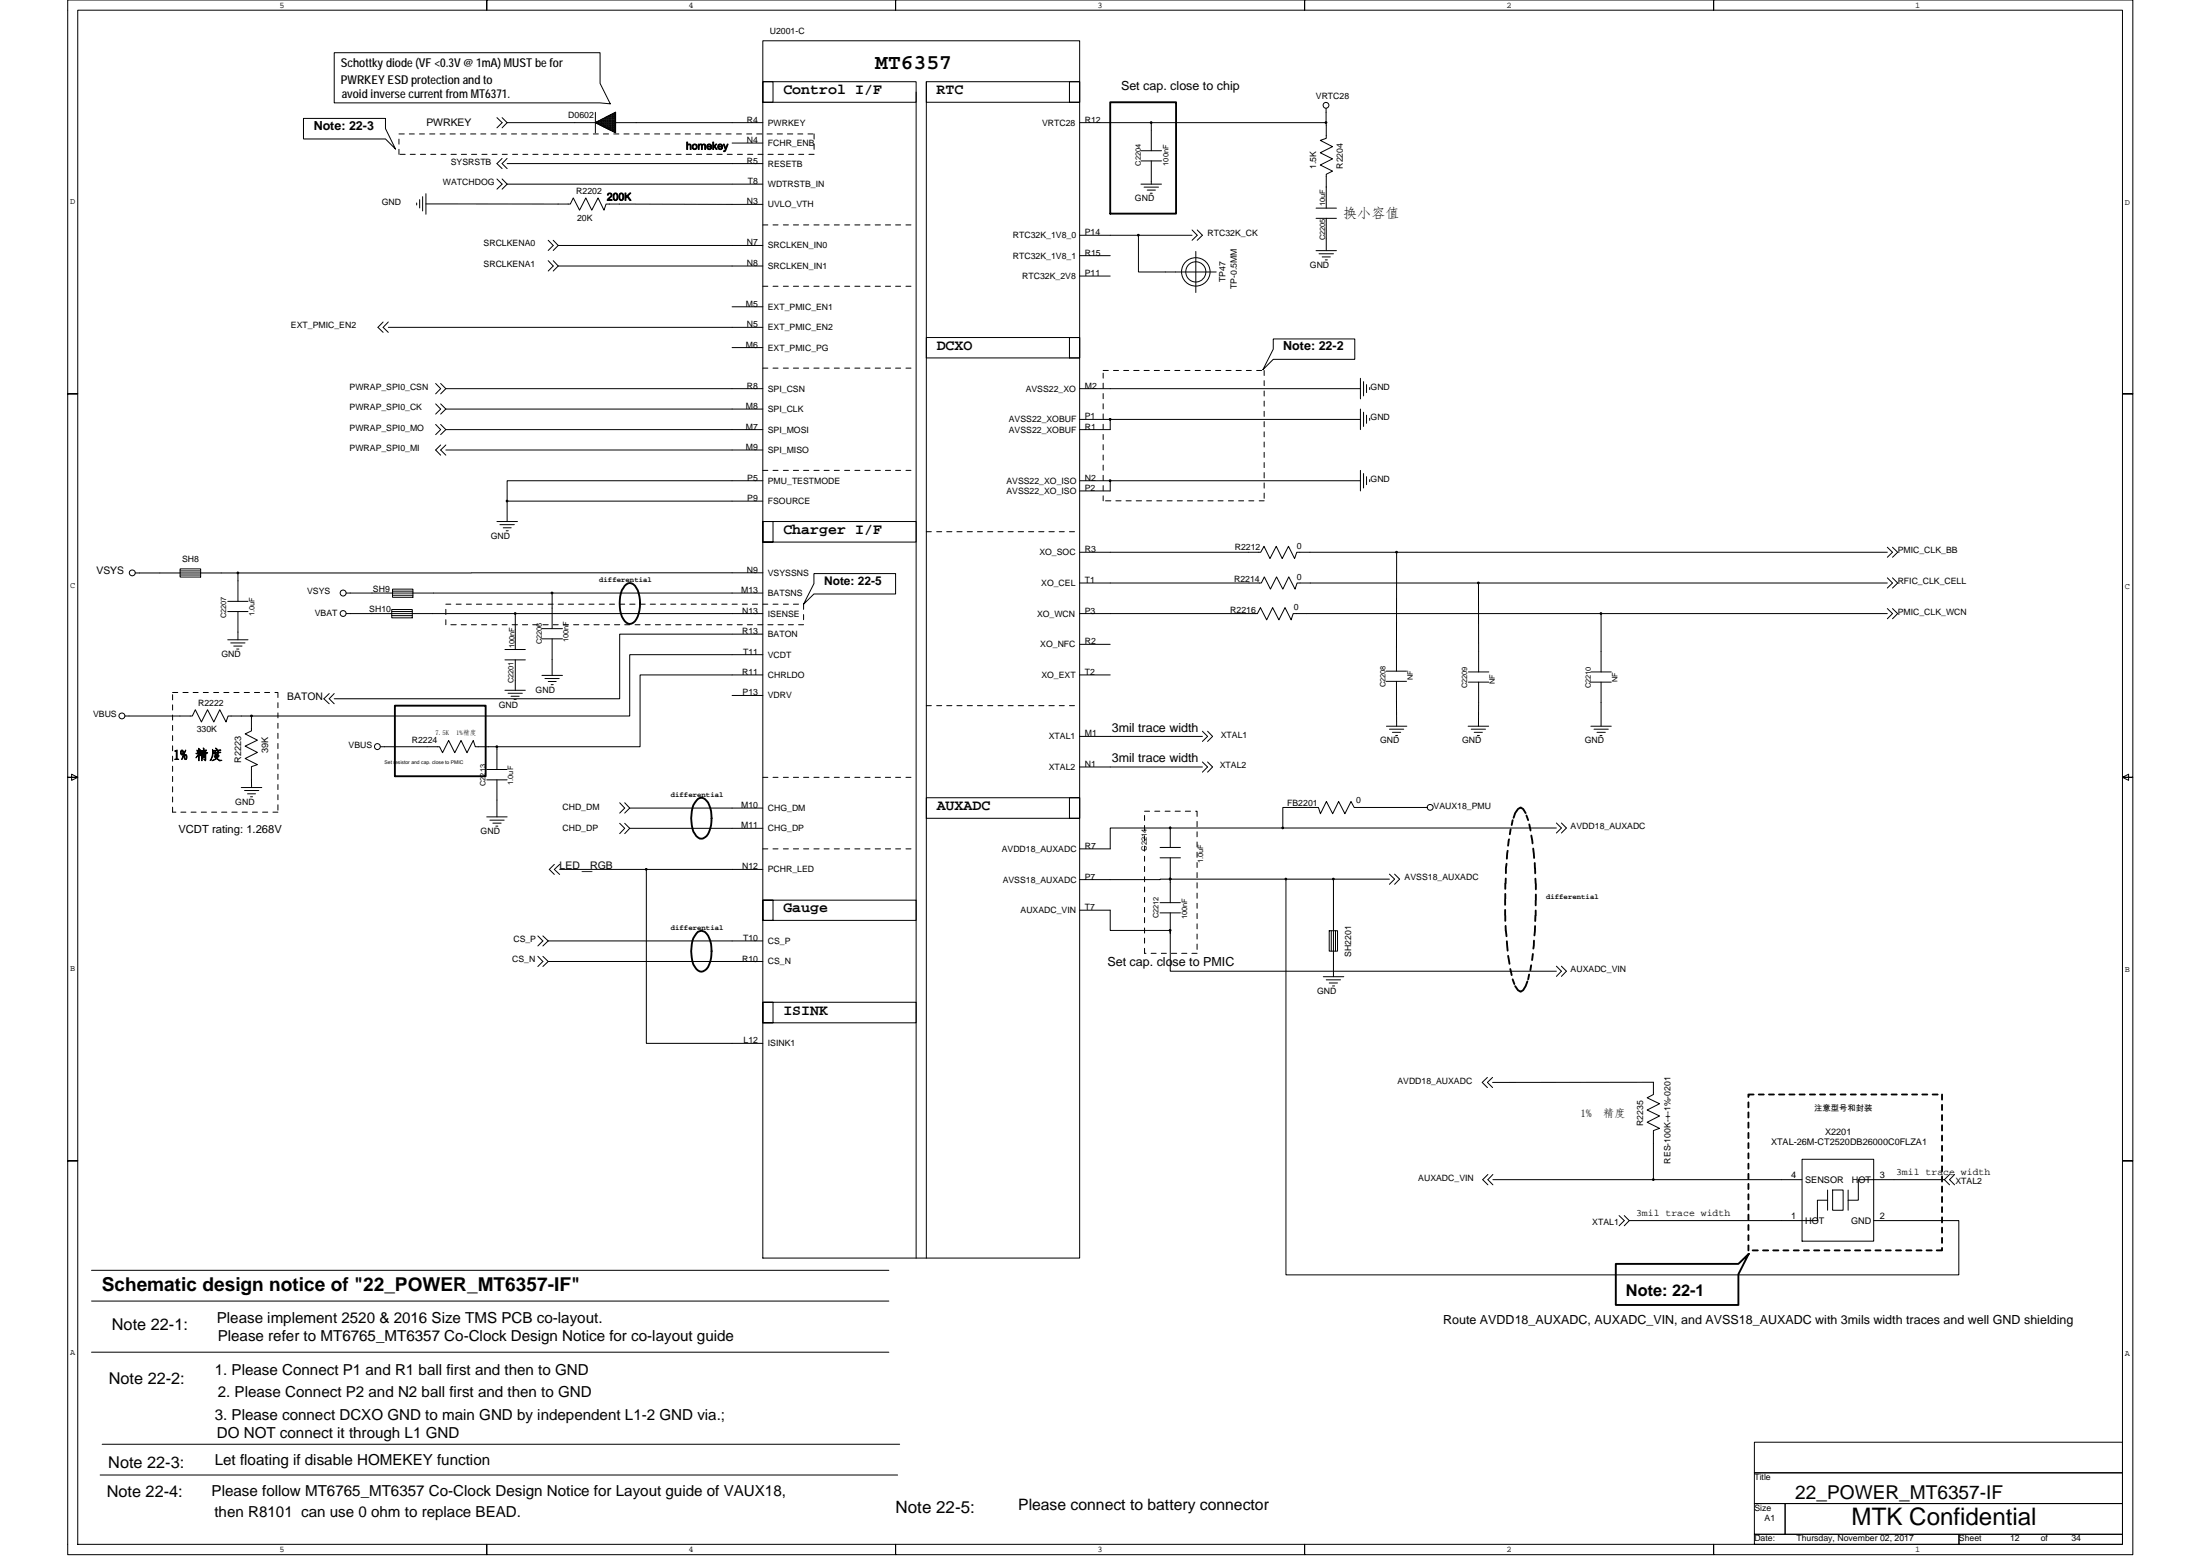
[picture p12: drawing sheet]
<svg xmlns="http://www.w3.org/2000/svg" width="297mm" height="210mm" viewBox="0 0 297 210" stroke-linecap="round" stroke-linejoin="round" font-family="sans-serif">
<g fill="none" stroke="#000" stroke-width=".25">
<path d="M149.9 13.8h8.9v15h-8.9zM84.3 79.1a.87 .87 0 0 1 .9-.4 .87 .87 0 0 1 .7 .6 4.6 4.6 0 0 1-.2 4.5 .88 .88 0 0 1-.8 .4 .88 .88 0 0 1-.7-.6 4.7 4.7 0 0 1 0-4.3zM53.3 95.2h12.3v9.6h-12.3zM94.2 107.8a.93 .93 0 0 1 1.4 .5 4.8 4.8 0 0 1-.2 4.5 .9 .9 0 0 1-1.6-.3 4.6 4.6 0 0 1-.4-3 2.44 2.44 0 0 1 .8-1.7zM203.2 119.3v.7M203.3 118.6v.6M203.4 116.6l-.1 1.2M203.6 114.8l-.1 1.1M203.7 113.3l-.1 .8M204 111.9l-.1 .7M204.2 110.7l-.1 .6M206 109.7l-.3-.5-.4-.2-.3 .2-.4 .5-.2 .7"/>
<path d="M206.1 110l.2 .7M206.5 111.3l.1 .8M206.8 112.8l.1 1M207 114.5l.1 1.3M207.2 116.5l.1 1.4M207.3 118.6v.7M207.4 119.3v.7M94.2 125.8a1.07 1.07 0 0 1 1.6 .8 4.7 4.7 0 0 1-.4 4.2 .89 .89 0 0 1-.9 .3 .89 .89 0 0 1-.7-.6 4.7 4.7 0 0 1 0-4.2zM203.2 121.4v.7M203.2 122.8v.7M203.2 120.6v.7M203.2 123.5v.8"/>
<path d="M203.3 124.9v.7M203.3 125.7l.1 .6M203.5 127l.1 1.3M203.6 129l.2 1.1M203.9 130.8l.2 .8M204.2 132.2l.3 .6M206.2 132.4l-.5 1.2-.4 .2-.3-.2-.4-.5M206.5 131.5l-.2 .7M206.7 130.3l-.1 .6M207 128.7l-.1 .9M207.1 126.9l-.1 1.1M207.3 125l-.1 1.2"/>
<path d="M207.3 123.6v.7M207.3 121.5v.7M207.3 122.9v.6M207.4 120.7v.7M236.1 148.8v.6M236.1 150.1v.7M236.1 151.5v.7M236.1 152.9v.7M236.1 154.3v.6M236.1 155.6v.7M236.1 157v.7M236.1 158.4v.7"/>
<path d="M236.1 159.8v.7M236.8 147.7h-.7v.3M237.5 147.7h.6M238.8 147.7h.7M240.2 147.7h.7M241.6 147.7h.7M243 147.7h.7M244.4 147.7h.7M245.7 147.7h.7M247.1 147.7h.7M248.5 147.7h.7M249.9 147.7h.7"/>
<path d="M251.3 147.7h.6M252.7 147.7h.6M254 147.7h.7M255.4 147.7h.7M256.8 147.7h.7M258.2 147.7h.6M259.5 147.7h.7M260.9 147.7h.7M262.2 147.7v.7M262.2 149.1v.7M262.2 150.5v.7M262.2 151.8v.8"/>
<path d="M262.2 153.2v.7M262.2 154.6v.7M262.2 156v.7M262.2 157.4v.7M262.2 158.8v.6M218.2 170.6h16.5l1.4-1.4-1.4 2.8v4.1h-16.5zM236.1 161.2v.7M236.1 162.5v.7M236.1 163.9v.7M236.1 165.3v.7M236.1 166.7v.7M236.1 168.1v.6"/>
<path d="M236.6 168.7h.7M238 168.7h.7M239.4 168.7h.7M240.8 168.7h.7M242.2 168.7h.7M243.6 168.7h.6M244.9 168.7h.7M246.3 168.7h.7M247.7 168.7h.7M249.1 168.7h.7M250.5 168.7h.7M251.8 168.7h.7"/>
<path d="M253.2 168.7h.7M254.6 168.7h.7M256 168.7h.7M257.4 168.7h.7M258.8 168.7h.6M260.1 168.7h.7M262.2 168.4v.3h-.7M262.2 160.1v.7M262.2 161.5v.7M262.2 162.9v.7M262.2 164.3v.7M262.2 165.7v.6"/>
<path d="M262.2 167v.7"/>
</g>
<g fill="none" stroke="#000" stroke-width=".14">
<path d="M9.1 0h56.6v1.4v-1.4h55.2v1.4v-1.4h55.2v1.4v-1.4h55.3v1.4v-1.4h56.6v53.1h-1.4h1.4v51.8h-1.4l.8-.4v.8l-.8-.4h1.4v51.8h-1.4h1.4v53.1h-56.6v-1.4v1.4h-55.3v-1.4v1.4h-55.2v-1.4v1.4h-55.2v-1.4v1.4h-56.6v-53.1h1.4h-1.4v-51.8h1.4l-.8-.4v.8l.8-.4h-1.4v-51.8h1.4h-1.4zM10.5 1.4h276.1v207h-276.1zM41 16h11v1.4l1.4 2.7-1.4-1.3h-11zM45.1 7.1h35.9v4.2l1.4 2.7-1.4-.1h-35.9zM53.9 18.8v.7M53.9 18.1h.7M55.3 18.1h.6M56.6 18.1h.7M58 18.1h.7M59.4 18.1h.7M60.8 18.1h.7M62.1 18.1h.8"/>
<path d="M63.5 18.1h.7M64.9 18.1h.7M66.3 18.1h.7M67.1 15.9l.7 .7-.7 .7M67.7 18.1h.7M67.8 15.9l.7 .7M68.5 16.6h11.9M68.5 16.6l-.7 .7M69.1 18.1h.6M70.4 18.1h.7M71.8 18.1h.7M73.2 18.1h.7"/>
<path d="M74.6 18.1h.7M76 18.1h.6M77.3 18.1h.7M78.7 18.1h.7M80.1 18.1h.7M80.4 16.6l2.7-1.5v2.8zM80.4 15.2v2.7M80.4 16.5v.1M80.5 16.6h2.6M80.5 16.5h2.6M80.6 16.4v.2M80.7 16.4v.3"/>
<path d="M80.7 16.7h2.4M80.8 16.3h2.3M80.8 16.3v.5M81 16.2v.7h2.1M81.1 16.2h2M81.1 16.2v.7M81.3 16.1v.9M81.3 17h1.8M81.4 16h1.7M81.4 16v1M81.5 18.1h.7M81.5 16v1.1"/>
<path d="M81.6 17.2h1.5M81.7 15.9h1.4M81.7 15.9v1.3M81.8 15.8v1.5h1.3M81.9 15.8h1.2M82 15.7v1.7M82.1 15.7v1.7M82.1 17.4h1M82.2 15.6h.9M82.2 15.6v1.9M82.4 15.5v2M82.4 17.6h.7"/>
<path d="M82.4 15.5h.7M82.5 15.5v2.1M82.7 15.4v2.3h.4M82.7 15.4h.4M82.8 15.3v2.5M82.9 18.1h.7M82.9 15.3v2.5M82.9 17.9h.2M83 15.2h.1M83.1 15.2v2.7M84.2 18.1h.7M85.6 18.1h.7"/>
<path d="M87 18.1h.7M88.4 18.1h.7M89.8 18.1h.6M91.2 18.1h.6M92.5 18.1h.7M93.9 18.1h.7M95.3 18.1h.7M96.7 18.1h.6M98 18.1h.7M98.8 19.3h4.2M99.4 18.1h.7M100.8 18.1h.7"/>
<path d="M102.2 18.1h.7M103 5.5h42.8v164.3h-42.8zM103 16.6h-19.9M103 11h20.7v2.8h-20.7zM103 11h1.4v2.8h-1.4zM103.6 18.1h.7M104.9 18.1h.7M106.3 18.1h.7M107.7 18.1h.7M109.1 18.1h.7M109.9 18.1v.7M109.9 19.5v.7"/>
<path d="M123.7 12.4v157.4M125.1 11h20.7v2.8h-20.7zM125.1 11v158.8M144.4 11h1.4v2.8h-1.4zM145.8 16.6h33.2M155.4 16.6v3.7M179 14.6l.1 4.1-.8 .2 1.6 .9-1.6 .8 1.6 .8-1.6 .9 1.6 .8-.8 .4v4.6M53.9 20.2v.6M54 20.8h.7M55.4 20.8h.7M56.3 27.4v.3M56.7 26.9v1.2"/>
<path d="M56.8 20.8h.7M57.1 26.5v2M57.5 26.1v2.8M57.5 27.5h19.5l.4-.8 .8 1.7 .9-1.7 .8 1.7 .8-1.7 .9 1.7 .2-.9 21.2 .1M58.2 20.8h.6M59.5 20.8h.7M60.9 20.8h.7M62.3 20.8h.7M63.7 20.8h.7M65.1 20.8h.7M66.4 20.8h.7M67.1 24.2l.7 .6-.7 .7"/>
<path d="M67.8 24.2l.7 .6M67.8 21.4l-.7 .7 .7 .7M67.8 20.8h.7M68.5 22.1h34.5M68.5 24.8l-.7 .7M68.5 21.4l-.7 .7 .7 .7M69.2 20.8h.7M70.6 20.8h.7M71.9 20.8h.7M73.3 20.8h.7M74 32.4l.7 .7-.7 .7M74 35.2l.7 .7-.7 .7"/>
<path d="M74.7 32.4l.7 .7M74.7 35.2l.7 .7M74.7 20.8h.7M75.4 35.9h27.6M75.4 33.1h27.6M75.4 33.1l-.7 .7M75.4 35.9l-.7 .7M76.1 20.8h.7M77.5 20.8h.7M78.9 20.8h.6M80.2 20.8h.7M81.6 20.8h.7"/>
<path d="M83 20.8h.7M84.4 20.8h.7M85.8 20.8h.7M87.1 20.8h.7M88.5 20.8h.7M89.9 20.8h.7M91.3 20.8h.7M92.6 20.8h.8M94 20.8h.7M95.4 20.8h.7M96.8 20.8h.7M98.2 20.8h.7"/>
<path d="M99.6 20.8h.6M100.9 20.8h.7M102.3 20.8h.7M103 30.4h.7M103 38.6h.7M103 24.8h-34.5M103.7 20.8h.7M104.4 30.4h.6M104.4 38.6h.6M105.1 20.8h.7M105.8 30.4h.6M105.8 38.6h.6"/>
<path d="M106.5 20.8h.7M107.1 30.4h.7M107.1 38.6h.7M107.8 20.8h.7M108.5 30.4h.7M108.5 38.6h.7M109.2 20.8h.7M109.9 30.4h.7M109.9 38.6h.7M111.3 30.4h.6M111.3 38.6h.6M112.6 30.4h.7"/>
<path d="M112.6 38.6h.7M114 30.4h.7M114 38.6h.7M115.4 30.4h.7M115.4 38.6h.7M116.8 30.4h.7M116.8 38.6h.7M118.2 30.4h.7M118.2 38.6h.7M119.5 30.4h.7M119.5 38.6h.7M120.9 30.4h.7"/>
<path d="M120.9 38.6h.7M122.3 30.4h.7M122.3 38.6h.7M145.8 31.8h7.9M145.8 34.5h4.1M145.8 37.3h4.1M154 21.7h2.8M154 20.3h2.8M154 24.8h2.8M154.5 25.3h1.9M154.9 25.7h1.1M155.3 26.1h.3"/>
<path d="M155.4 21.7v3.1M160.9 31l.7 .8-.7 .6M160.9 31.7h-7.2v5h10.5M161.5 33.9v5.6M161.6 31l.7 .8-.7 .6M177.7 29.5h2.7M177.7 28.1h2.7M177.7 33.8h2.7M178.1 34.2h1.9M178.5 34.7h1.1M178.9 35.1h.3M179.1 29.5v4.3"/>
<path d="M51.7 43.5l-.7 .7 .7 .7M52.4 44.2h50.6M52.4 43.5l-.7 .7 .7 .7M58.8 51.8l.7 .7-.7 .6M58.8 54.5l.7 .7-.7 .7M58.8 57.3l.7 .7-.7 .7M59.5 51.8l.7 .7M59.5 54.5l.7 .7M59.5 57.3l.7 .7M60.2 52.5h42.8M60.2 58h42.8M60.2 52.5l-.7 .6"/>
<path d="M60.2 55.2l-.7 .7M60.2 58l-.7 .7M98.8 41.4h4.2M98.8 46.9h4.2M103 49.7h.7M103 55.2h-42.8M104.4 49.7h.6M105.8 49.7h.6M107.1 49.7h.7M108.5 49.7h.7M109.9 49.7h.7M111.3 49.7h.6"/>
<path d="M112.6 49.7h.7M114 49.7h.7M115.4 49.7h.7M116.8 49.7h.7M118.2 49.7h.7M119.5 49.7h.7M120.9 49.7h.7M122.3 49.7h.7M125.1 45.6h20.7v2.7h-20.7zM144.4 45.6h1.4v2.7h-1.4zM145.8 56.6h37.9M148.9 50.4v.6"/>
<path d="M148.9 51.7v.7M148.9 53.1v.7M148.9 54.5v.7M148.9 55.9v.7M148.9 57.3v.6M148.9 58.6v.7M148.9 50h.7M149.9 56.6h.1M149.9 56.6v1.4h-4.1M150.3 50h.7M151.7 50h.7M153.1 50h.7"/>
<path d="M154.5 50h.7M155.8 50h.7M157.2 50h.7M158.6 50h.7M160 50h.7M161.4 50h.7M162.8 50h.6M164.1 50h.7M165.5 50h.7M166.9 50h.7M168.3 50h.6M169.7 50h.6"/>
<path d="M170.7 50v.7M170.7 51.4v.6M170.7 52.8v.6M170.7 54.1v.7M170.7 55.5v.7M170.7 56.9v.7M170.7 58.3v.6M170.7 59.6v.7M171.9 45.7h11v2.8h-11l-1.4 1.4 1.4-2.8zM183.7 55.2v2.8M183.7 51.1v2.7M183.7 52.5h-37.9"/>
<path d="M184.1 55.6v2M184.1 51.5v1.9M184.5 56v1.1M184.5 51.9v1.1M184.9 56.5v.2M184.9 52.3v.3M18.2 77.3h13.9v3.9M24.3 76.8h2.8v1.1h-2.8zM24.3 77.6h2.8M24.3 77h2.8M27.1 77.3h.1M53 79.5h2.7v1.1h-2.7z"/>
<path d="M53 79.8h2.7M59.5 60l-.7 .7 .7 .7M60.2 60.7h42.8M60.2 60l-.7 .7 .7 .7M67.1 70.4h2.8M67.5 70.8h1.9M67.9 71.2h1.1M68.3 71.6h.3M68.5 67.6v2.8M103 70.4h1.4v2.8h-1.4v-2.8h20.7v2.8h-20.7zM103 63.5h.7M103 64.9h-34.5v2.7h34.5"/>
<path d="M103 77.3h-70.9M104.4 63.5h.6M105.8 63.5h.6M107.1 63.5h.7M108.5 63.5h.7M109.9 63.5h.7M109.9 77.4h11v2.8h-11l-1.4 1.3 1.4-2.7zM111.3 63.5h.6M112.6 63.5h.7M114 63.5h.7M115.4 63.5h.7M116.8 63.5h.7"/>
<path d="M118.2 63.5h.7M119.5 63.5h.7M120.9 63.5h.7M122.3 63.5h.7M125.1 71.8h.6M126.5 71.8h.6M127.8 71.8h.7M129.2 71.8h.7M130.6 71.8h.7M132 71.8h.6M133.3 71.8h.7M134.7 71.8h.7"/>
<path d="M136.1 71.8h.7M137.5 71.8h.7M138.9 71.8h.7M140.2 71.8h.7M141.6 71.8h.7M143 71.8h.7M144.4 71.8h.7M145.8 78.7h24.5l.4-.8 .8 1.6 .9-1.6 .8 1.6 .8-1.6 .9 1.6 .2-.8h24.5M145.8 74.5h24.4l.5-.8 .8 1.7 .8-1.7 .8 1.7 .9-1.7 .8 1.7 .3-.9h79.7M145.8 64.9h37.9M148.9 60v.7M148.9 61.4v.7"/>
<path d="M148.9 62.8v.7M148.9 64.1v.8M148.9 65.5v.7M148.9 66.9v.7M149.3 67.6h.7M149.9 64.9h.1M149.9 64.9v1.4h-4.1M150.7 67.6h.7M152 67.6h.7M153.4 67.6h.7M154.8 67.6h.7M156.2 67.6h.7"/>
<path d="M157.6 67.6h.7M159 67.6h.6M160.3 67.6h.7M161.7 67.6h.7M163.1 67.6h.7M164.5 67.6h.6M165.9 67.6h.6M167.2 67.6h.7M168.6 67.6h.7M170 67.6h.7M170.7 61v.7M170.7 62.4v.7"/>
<path d="M170.7 63.8v.7M170.7 65.2v.7M170.7 66.5v.7M183.7 63.5v2.8M184.1 63.9v1.9M184.5 64.3v1.1M184.9 64.7v.3M188.6 74.5l-.1 16.1M254.8 78.7h-55.2v12M254.8 73.9l.7 .6-.7 .7M254.8 78l.7 .7-.7 .7M255.5 73.9l.7 .6-.7 .7"/>
<path d="M255.5 78l.7 .7-.7 .7M16.8 96.6h9.2l.4-.8 .8 1.6 .8-1.6 .9 1.6 .8-1.6 .8 1.6 .3-.8h3.2l-.1 2-.8 .4 1.7 .9-1.7 .8 1.7 .8-1.7 .9 1.7 .8-.9 .3 .1 2.8M23.3 93.7v.7M23.3 95.1v.7M23.3 96.5v.7M23.3 97.9v.7M23.3 99.3v.6M23.3 93.5h.7M24.7 93.5h.7M26.1 93.5h.7M27.4 93.5h.7M28.8 93.5h.7"/>
<path d="M30.2 93.5h.7M30.8 82.5h2.7M30.8 81.2h2.7M30.8 86.3h2.7M31.2 86.8h1.9M31.6 87.2h1.1M31.6 93.5h.7M32 87.6h.3M32.1 82.5v3.8M33 93.5h.7M34.4 93.5h.6M35.7 93.5h.7"/>
<path d="M37.1 93.5h.4v.6M37.5 94.8v.7M37.5 96.2v.7M37.5 97.6v.7M37.5 99v.7M44.4 93.6l-.7 .7 .7 .7M45.1 93.6l-.7 .7 .7 .7M46.7 80h27.8v4.8M46.7 82.8h22.9v4.9M52.9 82.3h2.8v1.1h-2.8zM52.9 83.1h2.8M52.9 82.5h2.8"/>
<path d="M53 80.3h2.7M55.7 82.8h.1M55.7 80h.1M60.2 82.2v.7M60.2 83.6v.7M60.2 81.5h.7M60.9 84.3h.7M61.6 81.5h.7M62.3 84.3h.7M63 81.5h.6M63.6 84.3h.7M64.3 81.5h.7"/>
<path d="M65 84.3h.7M65.7 81.5h.7M66.4 84.3h.7M67.1 81.5h.7M67.8 84.3h.7M68.2 93.2h2.7M68.2 89h2.7M68.2 87.7h2.7M68.5 81.5h.6M68.6 93.6h1.9M69 94h1.1M69.1 84.3h.8"/>
<path d="M69.4 94.4h.3M69.6 89v4.2M69.9 81.5h.6M70.5 84.3h.7M71.2 81.5h.7M71.9 84.3h.7M72.6 81.5h.7M73.2 91.1h2.7M73.2 86.2h2.7M73.2 84.8h2.7M73.3 84.3h.7M73.6 91.6h1.9"/>
<path d="M74 81.5h.7M74 92h1.1M74.4 92.4h.3M74.5 86.2v4.9M74.7 84.3h.7M75.4 81.5h.7M76.1 84.3h.6M76.7 81.5h.7M77.4 84.3h.7M78.1 81.5h.7M78.8 84.3h.7M79.5 81.5h.7"/>
<path d="M80.2 84.3h.7M80.9 81.5h.7M81.6 84.3h.7M82.3 81.5h.7M83 84.3h.7M83.7 81.5h.6M84.3 84.3h.7M85 81.5h.7M85.7 84.3h.7M86.4 81.5h.7M87.1 84.3h.7M87.8 81.5h.7"/>
<path d="M88.5 84.3h.7M89.2 81.5h.7M89.9 84.3h.7M90.6 81.5h.6M91.2 84.3h.7M91.9 81.5h.7M92.6 84.3h.7M93.3 81.5h.7M94 84.3h.7M94.7 81.5h.7M95.4 84.3h.7M96.1 81.5h.7"/>
<path d="M96.8 84.3h.6M97.4 81.5h.8M98.2 84.3h.6M98.8 81.5h.7M98.8 93.9h4.2M99.5 84.3h.7M100.2 81.5h.7M100.9 84.3h.7M101.6 81.5h.7M102.3 84.3h.7M103 81.5h.7M103 88.3h-18v8.3h-51"/>
<path d="M103 91.1h-16.6v9.7h-19.3v3M103 85.6h-19.3v8.7h-38.6M103 80h-28.5M103 82.8h-33.4M103.7 84.3h.7M104.4 81.5h.6M105 84.3h.8M105.8 81.5h.6M106.4 84.3h.7M107.1 81.5h.7M107.8 84.3h.7M108.5 81.5v.7"/>
<path d="M108.5 82.9v.7M125.1 95.2h.6M126.5 95.2h.6M127.8 95.2h.7M129.2 95.2h.7M130.6 95.2h.7M132 95.2h.6M133.3 95.2h.7M134.7 95.2h.7M136.1 95.2h.7M137.5 95.2h.7M138.9 95.2h.7"/>
<path d="M140.2 95.2h.7M141.6 95.2h.7M143 95.2h.7M144.4 95.2h.7M145.8 91.1h4.1M145.8 87h4.1M162.3 98.7l.7 .7-.7 .7M162.3 99.4h-16.5M163 98.7l.7 .7-.7 .7M187.2 91.9h2.7M187.2 90.6h2.7M187.2 98h2.7"/>
<path d="M187.6 98.4h1.9M188 98.8h1.1M188.4 99.3h.3M188.5 91.9l.1 6.1M198.2 98h2.8M198.3 92.1h2.7M198.3 90.7h2.7M198.6 98.4h2M199 98.8h1.1M199.5 99.3h.2M199.6 92.1v5.9M214.8 92.1h2.7"/>
<path d="M214.8 90.7h2.7M214.8 98h2.7M215.2 98.4h1.9M215.6 98.8h1.1M216 99.3h.3M216.2 92.1v5.9M216.2 82.8h-41.6l-.3 .9-.8-1.7-.8 1.7-.9-1.7-.8 1.7-.8-1.7-.4 .8h-24M254.8 82.8h-38.6v7.9M254.8 82.1l.7 .7-.7 .7M255.5 82.1l.7 .7-.7 .7M23.3 100.6v.7M23.3 102v.7"/>
<path d="M23.3 103.4v.7M23.3 104.8v.7M23.3 106.2v.7M23.3 107.5v.7M23.3 108.9v.7h.4M24.4 109.6h.7M25.8 109.6h.7M27.2 109.6h.7M28.6 109.6h.6M29.9 109.6h.7M31.3 109.6h.7M32.6 106.3h2.7"/>
<path d="M32.7 109.6h.7M33 106.7h1.9M33.4 107.1h1.1M33.8 107.5h.3M34.1 109.6h.7M35.5 109.6h.6M36.8 109.6h.7M37.5 100.3v.7M37.5 101.7v.7M37.5 103.1v.7M37.5 104.5v.7M37.5 105.9v.7"/>
<path d="M37.5 107.3v.6M37.5 108.6v.7M65.7 105.2h2.8M65.7 103.8h2.8M65.7 110.2h2.8M66.1 110.7h2M66.5 111.1h1.2M66.9 111.5h.3M67.1 100.8h-2.9l-.3-.9-.8 1.7-.9-1.7-.8 1.7-.8-1.7-.8 1.7-.5-.8h-8M67.1 105.2v5M74.8 116.6l-.6 .7 .6 .7M75.6 117.3h11.7v23.5h15.7"/>
<path d="M75.6 116.6l-.8 .7 .8 .7M83.7 108.3l.6 .8-.6 .6M83.7 111.1l.6 .7-.6 .7M84.3 108.3l.7 .8M84.3 111.1l.7 .7M85 109.1l-.7 .6M85 111.8l-.7 .7M85 109.1h18M87.3 117.3h15.7M103 104.9h.7M103 114.6h.7M103 111.8h-18"/>
<path d="M104.4 104.9h.6M104.4 114.6h.6M105.8 104.9h.6M105.8 114.6h.6M107.1 104.9h.7M107.1 114.6h.7M108.5 104.9h.7M108.5 114.6h.7M109.9 104.9h.7M109.9 114.6h.7M111.3 104.9h.6M111.3 114.6h.6"/>
<path d="M112.6 104.9h.7M112.6 114.6h.7M114 104.9h.7M114 114.6h.7M115.4 104.9h.7M115.4 114.6h.7M116.8 104.9h.7M116.8 114.6h.7M118.2 104.9h.7M118.2 114.6h.7M119.5 104.9h.7M119.5 114.6h.7"/>
<path d="M120.9 104.9h.7M120.9 114.6h.7M122.3 104.9h.7M122.3 114.6h.7M125.1 107.7h20.7v2.7h-20.7zM144.4 107.7h1.4v2.7h-1.4zM145.8 103.5h16.5M154.5 110v.7M154.5 111.4v.7M154.5 112.8v.7M154.5 114.2v.7M154.5 115.5v.7"/>
<path d="M154.5 116.9v.7M154.5 118.3v.7M154.5 119.7v.7M154.5 109.5h.7M155.9 109.5h.7M156.6 115.8h2.8M156.6 114.4h2.8M157.3 109.5h.7M158 115.8v2.8l-12.2 .1M158 111.6v2.8M158.7 109.5h.7M160 109.5h.7"/>
<path d="M161.4 109.5h.2v.7M161.6 110.8v.8M161.6 112.2v.7M161.6 113.6v.7M161.6 115v.7M161.6 116.4v.7M161.6 117.8v.6M161.6 119.1v.7M162.3 102.8l.7 .7-.7 .7M163 102.8l.7 .7-.7 .7M173.2 111.7h36.9M173.6 118.6h6.4"/>
<path d="M187.6 118l.7 .6-.7 .7M187.6 118.6h-7.6v13.2M188.3 118l.7 .6-.7 .7M192.7 109h-9.9l-.4-.8-.8 1.6-.9-1.6-.8 1.6-.8-1.6-.8 1.6-.3-.8h-4.8v2.7h-23.3v2.9h-4.1M210.1 111.1l.7 .6-.7 .7M210.8 111.1l.7 .6-.7 .7M72.6 126.3l.7 .7-.7 .7M72.6 129.1l.7 .7-.7 .6M73.3 126.3l.7 .7M73.3 129.1l.7 .7M74 127l-.7 .7M74 129.8l-.7 .6"/>
<path d="M74 127h29M74 129.8h29M103 135.3h20.7v2.7h-20.7v-2.7h1.4v2.7h-1.4zM103 121.5h20.7v2.7h-20.7v-2.7h1.4v2.7h-1.4zM145.8 122.8h4.1v2.8h8.1v.4v-2.8M154.5 121.1v.7M154.5 122.4v.7M154.5 123.8v.7M154.5 125.2v.7M154.5 126.6v.7M154.5 128v.7h.2M155.4 128.7h.7"/>
<path d="M156.6 121.8h2.8M156.6 123.2h2.8M156.8 128.7h.7M158 121.8v-3.2h15.6v53.4h90.9v-7.3h-11.5M158 125.6v5.5h52.1M158.2 128.7h.7M159.6 128.7h.6M160.9 128.7h.7M161.6 120.5v.7M161.6 121.9v.7M161.6 123.3v.7M161.6 124.7v.6"/>
<path d="M161.6 126v.7M161.6 127.4v.7M178.7 131.8h2.7M179.1 132.2h1.9M179.5 125.6h1.1v2.8h-1.1zM179.5 132.7h1.1M179.7 125.6v2.8M179.9 133.1h.3M180 125.6h.1M180.3 125.6v2.8M210.1 130.4l.7 .7-.7 .7M210.8 130.4l.7 .7-.7 .7"/>
<path d="M200.8 145.4l-.7 .7 .7 .7M200.9 158.5l-.7 .7 .7 .7M201.5 145.4l-.7 .7 .7 .7M201.5 146.1l21.7-.1v1.7l-.8 .4 1.7 .8-1.7 .9 1.7 .8-1.7 .8 1.7 .9-.9 .3v6.6h-21.6M201.6 158.5l-.7 .7 .7 .7M223.2 159.2h20.1M243.3 156.4h9.7v11.1h-9.7zM262.5 159.2h-11.6v2.8h-1.4M262.5 159.2l.7 .7M263.2 158.5l-.7 .7M263.9 158.5l-.7 .7 .7 .7M12.4 175.6h107.6"/>
<path d="M12.4 171.4h107.6M218.6 164l.7 .7-.7 .7M219.3 164l.7 .7M220 164.7l-.7 .7M246.8 162h-1.4v2.7h-25.4M246.8 160.6v2.7M247.4 160.6h1.5v2.7h-1.5zM249.5 160.6v2.7M12.4 182.5h107.6M13.5 199.1h107.7M13.8 194.9h107.7M236.9 194.6h49.7v4.2h-49.7z"/>
<path d="M236.9 198.8h49.7v4.1h-49.7zM236.9 207.1h27.6v1.3h-27.6zM236.9 202.9h4.1v4.2h-4.1zM241 202.9h45.6v4.2h-45.6zM264.5 207.1h22.1v1.3h-22.1z"/>
<circle cx="179" cy="14.2" r=".39"/>
<circle cx="161.4" cy="36.7" r="1.36"/>
<circle cx="161.5" cy="36.7" r="1.92"/>
<circle cx="17.9" cy="77.3" r=".4"/>
<circle cx="16.5" cy="96.6" r=".4"/>
<circle cx="46.3" cy="80" r=".4"/>
<circle cx="46.3" cy="82.8" r=".4"/>
<circle cx="50.9" cy="100.8" r=".4"/>
<circle cx="193.1" cy="109" r=".4"/>
</g>
<g fill="#000" stroke="#000" stroke-width=".14">
<path d="M155.3 16.5h.2v.1h-.2z" fill-rule="evenodd"/>
<path d="M178.9 16.5h.2v.1h-.2z" fill-rule="evenodd"/>
<path d="M153.6 31.7h.2v.1h-.2z" fill-rule="evenodd"/>
<path d="M149.8 56.5h.2v.2h-.2z" fill-rule="evenodd"/>
<path d="M32 77.2h.2v.2h-.2z" fill-rule="evenodd"/>
<path d="M68.4 67.5h.1v.2h-.1z" fill-rule="evenodd"/>
<path d="M149.8 64.8h.2v.1h-.2z" fill-rule="evenodd"/>
<path d="M188.5 74.4h.1v.2h-.1z" fill-rule="evenodd"/>
<path d="M199.5 78.6h.2v.1h-.2z" fill-rule="evenodd"/>
<path d="M33.9 96.5h.1v.2h-.1z" fill-rule="evenodd"/>
<path d="M69.5 82.7h.1v.2h-.1z" fill-rule="evenodd"/>
<path d="M74.4 79.9h.2v.2h-.2z" fill-rule="evenodd"/>
<path d="M216.1 82.7h.1v.2h-.1z" fill-rule="evenodd"/>
<path d="M67 100.7h.2v.1h-.2z" fill-rule="evenodd"/>
<path d="M87.2 117.2h.1v.2h-.1z" fill-rule="evenodd"/>
<path d="M157.9 118.5h.2v.2h-.2z" fill-rule="evenodd"/>
<path d="M157.9 111.6h.2v.2h-.2z" fill-rule="evenodd"/>
<path d="M157.9 118.5h.2v.2h-.2z" fill-rule="evenodd"/>
<path d="M173.1 111.6h.2v.2h-.2z" fill-rule="evenodd"/>
<path d="M173.5 118.5h.2v.2h-.2z" fill-rule="evenodd"/>
<path d="M179.9 118.5h.2v.2h-.2z" fill-rule="evenodd"/>
<path d="M157.9 125.5h.2v.1h-.2z" fill-rule="evenodd"/>
<path d="M223.1 159.1h.2v.2h-.2z" fill-rule="evenodd"/>
</g>
<text font-size="3.3" x="250" y="205.8">MTK Confidential</text>
<text font-size="2.9" x="118.2" y="9.4">MT6357</text>
<g font-size="2.6">
<text x="13.7" y="174.2">Schematic design notice of &quot;22_POWER_MT6357-IF&quot;</text>
<text x="242.4" y="202.4">22_POWER_MT6357-IF</text>
</g>
<text font-size="2.3" x="120.9" y="204.1">Note 22-5:</text>
<g font-size="2.2">
<text x="15.1" y="179.4">Note 22-1:</text>
<text x="219.5" y="174.9">Note: 22-1</text>
<text x="14.7" y="186.8">Note 22-2:</text>
<text x="14.4" y="202.1">Note 22-4:</text>
<text x="14.6" y="198.1">Note 22-3:</text>
</g>
<text font-size="2.1" x="137.5" y="203.8">Please connect to battery connector</text>
<g font-size="2">
<text x="105.8" y="12.7">Control I/F</text>
<text x="126.5" y="12.7">RTC</text>
<text x="126.5" y="47.2">DCXO</text>
<text x="105.8" y="72">Charger I/F</text>
<text x="126.5" y="109.3">AUXADC</text>
<text x="105.8" y="123.1">Gauge</text>
<text x="105.8" y="136.9">ISINK</text>
<text x="29.3" y="178.5">Please implement 2520 &amp; 2016 Size TMS PCB co-layout.</text>
<text x="29" y="185.5">1. Please Connect P1 and R1 ball first and then to GND</text>
<text x="29.4" y="181">Please refer to MT6765_MT6357 Co-Clock Design Notice for co-layout guide</text>
<text x="29" y="191.6">3. Please connect DCXO GND to main GND by independent L1-2 GND via.;</text>
<text x="29.4" y="188.6">2. Please Connect P2 and N2 ball first and then to GND</text>
<text x="29" y="197.7">Let floating if disable HOMEKEY function</text>
<text x="29.3" y="194.1">DO NOT connect it through L1 GND</text>
<text x="28.6" y="201.9">Please follow MT6765_MT6357 Co-Clock Design Notice for Layout guide of VAUX18,</text>
<text x="29" y="204.7">then R8101 can use 0 ohm to replace BEAD.</text>
</g>
<g font-size="1.9">
<text x="181.4" y="29.4">换小容值</text>
<text x="23.4" y="102.5">1% 精度</text>
</g>
<g font-size="1.7">
<text x="42.4" y="17.5">Note: 22-3</text>
<text x="151.4" y="12.1">Set cap. close to chip</text>
<text x="173.3" y="47.2">Note: 22-2</text>
<text x="150.1" y="98.8">3mil trace width</text>
<text x="150.1" y="102.9">3mil trace width</text>
<text x="149.5" y="130.3">Set cap. close to PMIC</text>
<text x="194.9" y="178.7">Route AVDD18_AUXADC, AUXADC_VIN, and AVSS18_AUXADC with 3mils width traces and well GND shielding</text>
</g>
<g font-size="1.6">
<text x="46" y="9">Schottky diode (VF &lt;0.3V @ 1mA) MUST be for</text>
<text x="46" y="11.3">PWRKEY ESD protection and to</text>
<text x="46.1" y="13.2">avoid inverse current from MT6371.</text>
<text x="111.3" y="78.9">Note: 22-5</text>
</g>
<g font-size="1.5">
<text x="24.1" y="112.4">VCDT rating: 1.268V</text>
<text x="213.4" y="150.7">1%</text>
<text x="216.4" y="150.7">精度</text>
</g>
<g font-size="1.4">
<text x="57.6" y="17">PWRKEY</text>
<text x="92.6" y="20.2">homekey</text>
<text x="81.9" y="27.1">200K</text>
<text x="13" y="77.4">VSYS</text>
<text x="38.8" y="94.4">BATON</text>
<text x="75.6" y="117.3">LED</text>
<text x="79.7" y="117.3">RGB</text>
<text x="79.8" y="117.7" transform="rotate(-90 79.8 117.7)">︳</text>
</g>
<g font-size="1.3">
<text x="256" y="158.5">3mil trace width</text>
<text x="220.9" y="164.1">3mil trace width</text>
</g>
<g font-size="1.2">
<text x="37.8" y="1">5</text>
<text x="93" y="1">4</text>
<text x="103.9" y="4.6">U2001-C</text>
<text x="148.2" y="1">3</text>
<text x="203.4" y="1">2</text>
<text x="258.6" y="1">1</text>
<text x="76.7" y="16">D0602</text>
<text x="100.8" y="16.6">R4</text>
<text x="103.7" y="17">PWRKEY</text>
<text x="140.7" y="17">VRTC28</text>
<text x="146.5" y="16.6">R12</text>
<text x="177.7" y="13.4">VRTC28</text>
<text x="60.9" y="22.2">SYSRSTB</text>
<text x="100.8" y="19.3">N4</text>
<text x="100.8" y="22.1">R5</text>
<text x="103.7" y="19.7">FCHR_ENB</text>
<text x="103.7" y="22.5">RESETB</text>
<text x="177.7" y="22.8" transform="rotate(-90 177.7 22.8)">1.5K</text>
<text x="181.3" y="22.8" transform="rotate(-90 181.3 22.8)">R2204</text>
<text x="9.5" y="27.5">D</text>
<text x="51.6" y="27.7">GND</text>
<text x="59.8" y="25">WATCHDOG</text>
<text x="77.8" y="26.2">R2202</text>
<text x="77.9" y="29.8">20K</text>
<text x="100.8" y="27.6">N3</text>
<text x="101" y="24.8">T8</text>
<text x="103.7" y="25.3">WDTRSTB_IN</text>
<text x="103.7" y="28">UVLO_VTH</text>
<text x="153.2" y="27.2">GND</text>
<text x="286.9" y="27.7">D</text>
<text x="65.3" y="33.3">SRCLKENA0</text>
<text x="100.8" y="35.9">N8</text>
<text x="100.8" y="33.1">N7</text>
<text x="103.7" y="33.5">SRCLKEN_IN0</text>
<text x="136.8" y="32.2">RTC32K_1V8_0</text>
<text x="136.8" y="34.9">RTC32K_1V8_1</text>
<text x="146.5" y="31.8">P14</text>
<text x="146.5" y="34.5">R15</text>
<text x="163" y="31.9">RTC32K_CK</text>
<text x="65.3" y="36">SRCLKENA1</text>
<text x="100.7" y="41.4">M5</text>
<text x="103.7" y="41.8">EXT_PMIC_EN1</text>
<text x="103.7" y="36.3">SRCLKEN_IN1</text>
<text x="138" y="37.7">RTC32K_2V8</text>
<text x="146.5" y="37.3">P11</text>
<text x="165.5" y="38.1" transform="rotate(-90 165.5 38.1)">TP47</text>
<text x="167" y="39.1" transform="rotate(-90 167 39.1)">TP-0.5MM</text>
<text x="176.9" y="36.2">GND</text>
<text x="39.3" y="44.3">EXT_PMIC_EN2</text>
<text x="100.7" y="46.9">M6</text>
<text x="100.8" y="44.2">N5</text>
<text x="103.7" y="47.3">EXT_PMIC_PG</text>
<text x="103.7" y="44.6">EXT_PMIC_EN2</text>
<text x="47.2" y="52.6">PWRAP_SPI0_CSN</text>
<text x="100.8" y="52.5">R8</text>
<text x="103.7" y="52.9">SPI_CSN</text>
<text x="138.5" y="52.9">AVSS22_XO</text>
<text x="146.5" y="52.5">M2</text>
<text x="185.1" y="52.6">GND</text>
<text x="47.2" y="55.4">PWRAP_SPI0_CK</text>
<text x="47.2" y="58.1">PWRAP_SPI0_MO</text>
<text x="100.7" y="55.2">M8</text>
<text x="100.7" y="58">M7</text>
<text x="103.7" y="55.6">SPI_CLK</text>
<text x="103.7" y="58.4">SPI_MOSI</text>
<text x="136.2" y="57">AVSS22_XOBUF</text>
<text x="136.2" y="58.4">AVSS22_XOBUF</text>
<text x="146.5" y="56.6">P1</text>
<text x="146.5" y="58">R1</text>
<text x="185.1" y="56.7">GND</text>
<text x="47.2" y="60.9">PWRAP_SPI0_MI</text>
<text x="100.7" y="60.7">M9</text>
<text x="100.9" y="64.9">P5</text>
<text x="103.7" y="61.1">SPI_MISO</text>
<text x="103.7" y="65.3">PMU_TESTMODE</text>
<text x="135.9" y="65.3">AVSS22_XO_ISO</text>
<text x="146.5" y="64.9">N2</text>
<text x="185.1" y="65">GND</text>
<text x="100.9" y="67.6">P9</text>
<text x="103.7" y="68">FSOURCE</text>
<text x="135.9" y="66.7">AVSS22_XO_ISO</text>
<text x="146.5" y="66.3">P2</text>
<text x="24.6" y="75.8">SH8</text>
<text x="66.3" y="72.7">GND</text>
<text x="100.8" y="77.3">N9</text>
<text x="103.7" y="77.7">VSYSSNS</text>
<text x="140.3" y="74.9">XO_SOC</text>
<text x="146.5" y="74.5">R3</text>
<text x="166.7" y="74.3">R2212</text>
<text x="175.1" y="74.1">0</text>
<text x="256.2" y="74.7">PMIC_CLK_BB</text>
<text x="9.5" y="79.3">C</text>
<text x="41.5" y="80.2">VSYS</text>
<text x="42.5" y="83.1">VBAT</text>
<text x="49.9" y="82.5">SH10</text>
<text x="50.4" y="79.9">SH9</text>
<text x="100.1" y="80">M13</text>
<text x="100.2" y="82.8">N13</text>
<text x="103.7" y="80.4">BATSNS</text>
<text x="103.7" y="83.2">ISENSE</text>
<text x="140" y="83.2">XO_WCN</text>
<text x="140.6" y="79.1">XO_CEL</text>
<text x="146.5" y="78.7">T1</text>
<text x="146.5" y="82.8">P3</text>
<text x="166.1" y="82.7">R2216</text>
<text x="166.6" y="78.5">R2214</text>
<text x="174.7" y="82.4">0</text>
<text x="175.1" y="78.3">0</text>
<text x="256.2" y="83">PMIC_CLK_WCN</text>
<text x="256.2" y="78.8">RFIC_CLK_CELL</text>
<text x="286.9" y="79.4">C</text>
<text x="29.9" y="88.7">GND</text>
<text x="100.2" y="85.6">R13</text>
<text x="100.3" y="88.4">T11</text>
<text x="103.7" y="86">BATON</text>
<text x="103.7" y="88.8">VCDT</text>
<text x="140.5" y="87.4">XO_NFC</text>
<text x="146.5" y="87">R2</text>
<text x="26.8" y="95.2">R2222</text>
<text x="67.3" y="95.5">GND</text>
<text x="72.3" y="93.5">GND</text>
<text x="100.2" y="91.1">R11</text>
<text x="100.3" y="93.9">P13</text>
<text x="103.7" y="91.5">CHRLDO</text>
<text x="103.7" y="94.3">VDRV</text>
<text x="140.6" y="91.5">XO_EXT</text>
<text x="146.5" y="91.1">T2</text>
<text x="12.6" y="96.8">VBUS</text>
<text x="26.6" y="98.8">330K</text>
<text x="36.2" y="101.7" transform="rotate(-90 36.2 101.7)">39K</text>
<text x="47.1" y="100.9">VBUS</text>
<text x="55.6" y="100.2">R2224</text>
<text x="141.6" y="99.8">XTAL1</text>
<text x="146.5" y="99.4">M1</text>
<text x="164.8" y="99.5">XTAL1</text>
<text x="186.3" y="100.3">GND</text>
<text x="197.4" y="100.3">GND</text>
<text x="214" y="100.3">GND</text>
<text x="32.6" y="102.9" transform="rotate(-90 32.6 102.9)">R2223</text>
<text x="141.6" y="103.9">XTAL2</text>
<text x="146.5" y="103.5">N1</text>
<text x="164.7" y="103.7">XTAL2</text>
<text x="31.8" y="108.6">GND</text>
<text x="64.9" y="112.6">GND</text>
<text x="75.9" y="109.3">CHD_DM</text>
<text x="75.9" y="112.1">CHD_DP</text>
<text x="100.1" y="109.1">M10</text>
<text x="100.1" y="111.8">M11</text>
<text x="103.7" y="109.5">CHG_DM</text>
<text x="103.7" y="112.2">CHG_DP</text>
<text x="173.8" y="108.7">FB2201</text>
<text x="183.1" y="108.4">0</text>
<text x="193.6" y="109.1">VAUX18_PMU</text>
<text x="212.1" y="111.9">AVDD18_AUXADC</text>
<text x="100.2" y="117.3">N12</text>
<text x="103.7" y="117.7">PCHR_LED</text>
<text x="135.3" y="115">AVDD18_AUXADC</text>
<text x="135.4" y="119.1">AVSS18_AUXADC</text>
<text x="146.5" y="114.6">R7</text>
<text x="146.5" y="118.7">P7</text>
<text x="189.7" y="118.8">AVSS18_AUXADC</text>
<text x="137.8" y="123.2">AUXADC_VIN</text>
<text x="146.5" y="122.8">T7</text>
<text x="9.5" y="131.1">B</text>
<text x="69.1" y="129.9">CS_N</text>
<text x="69.3" y="127.1">CS_P</text>
<text x="100.2" y="129.8">R10</text>
<text x="100.3" y="127">T10</text>
<text x="103.7" y="130.2">CS_N</text>
<text x="103.7" y="127.4">CS_P</text>
<text x="182.4" y="129.1" transform="rotate(-90 182.4 129.1)">SH2201</text>
<text x="212.1" y="131.2">AUXADC_VIN</text>
<text x="286.9" y="131.2">B</text>
<text x="177.8" y="134.2">GND</text>
<text x="100.4" y="140.8">L12</text>
<text x="103.7" y="141.2">ISINK1</text>
<text x="188.7" y="146.2">AVDD18_AUXADC</text>
<text x="221.9" y="151.9" transform="rotate(-90 221.9 151.9)">R2235</text>
<text x="239.1" y="154.5">XTAL-26M-CT2520DB26000C0FLZA1</text>
<text x="246.4" y="153.1">X2201</text>
<text x="191.5" y="159.3">AUXADC_VIN</text>
<text x="225.5" y="157" transform="rotate(-90 225.5 157)">RES-100K-+-1%-0201</text>
<text x="241.8" y="158.9">4</text>
<text x="243.7" y="159.6">SENSOR</text>
<text x="250" y="159.6">HOT</text>
<text x="253.8" y="158.9">3</text>
<text x="264" y="159.7">XTAL2</text>
<text x="215" y="165.3">XTAL1</text>
<text x="241.8" y="164.4">1</text>
<text x="243.7" y="165.1">HOT</text>
<text x="249.9" y="165.1">GND</text>
<text x="253.8" y="164.4">2</text>
<text x="9.5" y="182.8">A</text>
<text x="286.9" y="183">A</text>
<text x="236.9" y="199.7">Title</text>
<text x="236.9" y="203.9">Size</text>
<text x="37.8" y="209.5">5</text>
<text x="93" y="209.5">4</text>
<text x="148.2" y="209.5">3</text>
<text x="203.4" y="209.5">2</text>
<text x="236.9" y="208">Date:</text>
<text x="238.2" y="205.2">A1</text>
<text x="242.5" y="208">Thursday, November 02, 2017</text>
<text x="258.6" y="209.5">1</text>
<text x="264.5" y="208">Sheet</text>
<text x="271.4" y="208">12</text>
<text x="275.5" y="208">of</text>
<text x="279.7" y="208">34</text>
</g>
<text font-size="1.1" x="245" y="149.9">注意型号和封装</text>
<g font-size="1">
<text x="154" y="22.4" transform="rotate(-90 154 22.4)">C2204</text>
<text x="157.8" y="22.4" transform="rotate(-90 157.8 22.4)">100nF</text>
<text x="178.9" y="27.9" transform="rotate(-90 178.9 27.9)">10uF</text>
<text x="178.9" y="32.4" transform="rotate(-90 178.9 32.4)">C2205</text>
<text x="30.5" y="83.4" transform="rotate(-90 30.5 83.4)">C2207</text>
<text x="34.4" y="83.2" transform="rotate(-90 34.4 83.2)">1.0uF</text>
<text x="80.9" y="78.5">differential</text>
<text x="69.4" y="87.5" transform="rotate(-90 69.4 87.5)">100nF</text>
<text x="73.2" y="87" transform="rotate(-90 73.2 87)">C2206</text>
<text x="76.7" y="86.7" transform="rotate(-90 76.7 86.7)">100nF</text>
<text x="69.3" y="92.2" transform="rotate(-90 69.3 92.2)">C2201</text>
<text x="187" y="92.7" transform="rotate(-90 187 92.7)">C2208</text>
<text x="190.8" y="91.8" transform="rotate(-90 190.8 91.8)">NF</text>
<text x="198.1" y="92.9" transform="rotate(-90 198.1 92.9)">C2209</text>
<text x="201.8" y="92.3" transform="rotate(-90 201.8 92.3)">NF</text>
<text x="214.8" y="92.9" transform="rotate(-90 214.8 92.9)">C2210</text>
<text x="218.4" y="92.1" transform="rotate(-90 218.4 92.1)">NF</text>
<text x="65.5" y="106.1" transform="rotate(-90 65.5 106.1)">C2213</text>
<text x="69.3" y="105.9" transform="rotate(-90 69.3 105.9)">1.0uF</text>
<text x="90.6" y="107.5">differential</text>
<text x="154.8" y="114.8" transform="rotate(-90 154.8 114.8)">C2214</text>
<text x="162.4" y="116.4" transform="rotate(-90 162.4 116.4)">1.0uF</text>
<text x="90.6" y="125.5">differential</text>
<text x="156.4" y="123.9" transform="rotate(-90 156.4 123.9)">C2212</text>
<text x="160.3" y="124.1" transform="rotate(-90 160.3 124.1)">100nF</text>
<text x="208.7" y="121.3">differential</text>
</g>
<g font-size=".9">
<text x="58.8" y="99.3">7.5K</text>
<text x="61.6" y="99.3">1%精度</text>
</g>
<g font-size=".7">
<text x="51.9" y="103.1">Setr</text>
<text x="53.4" y="103.1">esistorand cap.close to PMIC</text>
</g>
</svg>
